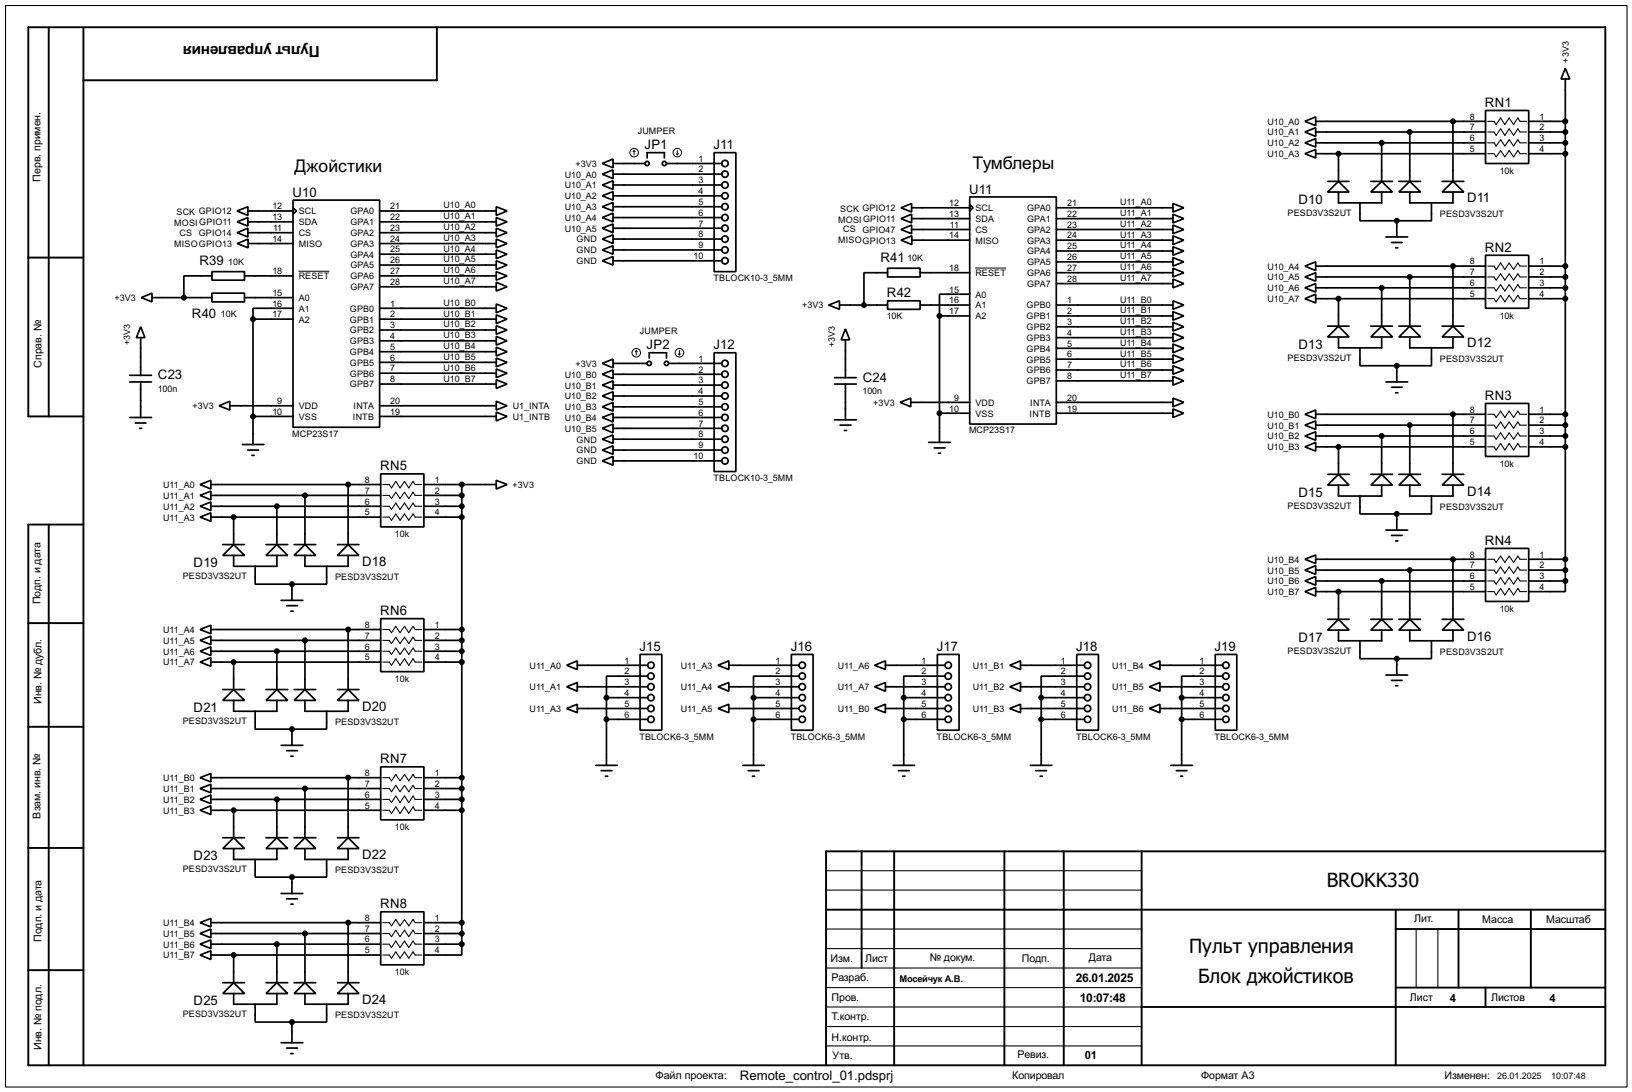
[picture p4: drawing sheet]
<svg xmlns="http://www.w3.org/2000/svg" width="383mm" height="256mm" viewBox="0 0 383 256" stroke-linecap="round" stroke-linejoin="round" font-family="sans-serif">
<g fill="none" stroke="#000" stroke-width=".25">
<path d="M1.3 1.3h381v254h-381zM349.6 28.5h1.5l.5 .8 1-1.6 1 1.6 1-1.6 1.1 1.6 1-1.6 .5 .8h1.5M349.6 31h1.5l.5 .8 1-1.5 1 1.5 1-1.5 1.1 1.5 1-1.5 .5 .7h1.5M349.6 33.6h1.5l.5 .7 1-1.5 1 1.5 1-1.5 1.1 1.5 1-1.5 .5 .8h1.5M349.6 36.1h1.5l.5 .8 1-1.5 1 1.5 1-1.5 1.1 1.5 1-1.5 .5 .7h1.5M349.6 62.5h1.5l.5 .8 1-1.5 1 1.5 1-1.5 1.1 1.5 1-1.5 .5 .7h1.5M349.6 65.1h1.5l.5 .7 1-1.5 1 1.5 1-1.5 1.1 1.5 1-1.5 .5 .8h1.5M349.6 67.6h1.5l.5 .8 1-1.5 1 1.5 1-1.5 1.1 1.5 1-1.5 .5 .7h1.5M349.6 70.2h1.5l.5 .7 1-1.5 1 1.5 1-1.5 1.1 1.5 1-1.5 .5 .8h1.5M349.6 97.3h1.5l.5 .8 1-1.5 1 1.5 1-1.5 1.1 1.5 1-1.5 .5 .7h1.5M349.6 99.9h1.5l.5 .7 1-1.5 1 1.5 1-1.5 1.1 1.5 1-1.5 .5 .8h1.5M90 113.8h1.5l.5 .8 1-1.5 1 1.5 1.1-1.5 1 1.5 1-1.5 .5 .7h1.5"/>
<path d="M90 116.4h1.5l.5 .7 1-1.5 1 1.5 1.1-1.5 1 1.5 1-1.5 .5 .8h1.5M90 118.9h1.5l.5 .8 1-1.5 1 1.5 1.1-1.5 1 1.5 1-1.5 .5 .7h1.5M349.6 102.4h1.5l.5 .8 1-1.5 1 1.5 1-1.5 1.1 1.5 1-1.5 .5 .7h1.5M349.6 105h1.5l.5 .7 1-1.5 1 1.5 1-1.5 1.1 1.5 1-1.5 .5 .8h1.5M90 121.5h1.5l.5 .7 1-1.5 1 1.5 1.1-1.5 1 1.5 1-1.5 .5 .8h1.5M349.6 131.4h1.5l.5 .7 1-1.5 1 1.5 1-1.5 1.1 1.5 1-1.5 .5 .8h1.5M349.6 133.9h1.5l.5 .8 1-1.5 1 1.5 1-1.5 1.1 1.5 1-1.5 .5 .7h1.5M349.6 136.5h1.5l.5 .7 1-1.5 1 1.5 1-1.5 1.1 1.5 1-1.5 .5 .8h1.5M349.6 139h1.5l.5 .8 1-1.6 1 1.6 1-1.6 1.1 1.6 1-1.6 .5 .8h1.5M90 147.9h1.5l.5 .7 1-1.5 1 1.5 1.1-1.5 1 1.5 1-1.5 .5 .8h1.5M90 150.4h1.5l.5 .8 1-1.5 1 1.5 1.1-1.5 1 1.5 1-1.5 .5 .7h1.5M90 153h1.5l.5 .7 1-1.5 1 1.5 1.1-1.5 1 1.5 1-1.5 .5 .8h1.5"/>
<path d="M90 155.5h1.5l.5 .8 1-1.6 1 1.6 1.1-1.6 1 1.6 1-1.6 .5 .8h1.5M90 182.7h1.5l.5 .7 1-1.5 1 1.5 1.1-1.5 1 1.5 1-1.5 .5 .8h1.5M90 185.2h1.5l.5 .8 1-1.5 1 1.5 1.1-1.5 1 1.5 1-1.5 .5 .7h1.5M90 187.8h1.5l.5 .7 1-1.5 1 1.5 1.1-1.5 1 1.5 1-1.5 .5 .8h1.5M90 190.3h1.5l.5 .8 1-1.6 1 1.6 1.1-1.6 1 1.6 1-1.6 .5 .8h1.5M90 216.7h1.5l.5 .8 1-1.5 1 1.5 1.1-1.5 1 1.5 1-1.5 .5 .7h1.5M90 219.3h1.5l.5 .7 1-1.5 1 1.5 1.1-1.5 1 1.5 1-1.5 .5 .8h1.5M194.1 218.2h74.2M194.1 209.1h74.2M194.1 204.5h74.2M332.8 218.2v13.8M337.9 218.2v13.8"/>
<path d="M90 221.8h1.5l.5 .8 1-1.6 1 1.6 1.1-1.6 1 1.6 1-1.6 .5 .8h1.5M90 224.3h1.5l.5 .8 1-1.5 1 1.5 1.1-1.5 1 1.5 1-1.5 .5 .7h1.5M194.1 222.8h74.2M194.1 232h74.2M194.1 236.5h74.2M194.1 227.4h74.2M194.1 241.1h74.2M194.1 245.7h74.2"/>
</g>
<g fill="none" stroke="#000" stroke-width=".45">
<path d="M11.5 6.7v91.1M19.6 6.7v243.5M102.7 6.4v12.5h-83.1M6.7 60.5h12.9M19.6 97.8h-12.9v-91.4h370.5v243.8h-370.5v-127h12.9M11.5 123.2v127M6.7 146.4h12.9M6.7 170.7h12.9M6.7 199.2h12.9M202.5 200v27.4M210.1 200v50.2M236 200v50.2"/>
<path d="M250 200v50.2M268.3 200v50.2M377.2 200h-183.1v50.2M194.1 213.7h183.1M328 213.7v36.5M328 218.2h49.2M342.7 213.7v18.3M359.7 213.7v18.3M6.7 227.9h12.9M268.3 236.5h108.9M328 232h49.2M349.1 232v4.5"/>
</g>
<g fill="none" stroke="#000" stroke-width=".4">
<path d="M367.8 16.1l1.1 2.5h-2.1zM367.8 18.6v117.9M141.5 38.4l2.6-1v2zM144.1 38.4h7.5M152.1 37.1v-1.2h4v1.2M156.6 38.4h13M167.8 35.9h5.1v27.9h-5.1zM306.6 28.5l2.6-1v2zM306.6 31l2.6-1v2.1zM306.6 33.6l2.6-1v2zM306.6 36.1l2.6-1v2zM309.2 28.5h39.9"/>
<path d="M309.2 31h39.9M309.2 33.6h39.9M309.2 36.1h39.9M314.5 36.1v6.5M324.7 33.6v9M331.3 31v11.6M341.4 28.5v14.1M349.1 26h10.1v12.4h-10.1zM359.2 28.5h8.6M359.2 31h8.6M359.2 33.6h8.6M359.2 36.1h8.6"/>
<path d="M55.7 49.6l2.6-1v2zM55.7 52.1l2.6-1v2zM55.7 54.7l2.6-1.1v2.1zM55.8 57.2l2.5-1v2zM58.3 52.1h10.6M58.3 49.6h10.6M58.3 54.7h10.6M58.3 57.2h10.6M68.9 47h20.3v53.4h-20.3zM68.9 48.8l.8 .8-.8 .7zM89.2 52.1h27.4M89.2 49.6h27.4"/>
<path d="M89.2 54.7h27.4M89.2 57.2h27.4M89.2 59.7h27.4M116.6 48.6l2.6 1-2.6 1zM116.6 51.1l2.6 1-2.6 1zM116.6 53.6l2.6 1.1-2.6 1zM116.6 56.2l2.6 1-2.6 1zM116.6 58.7l2.6 1-2.6 1.1zM141.5 40.9l2.6-1v2.1zM141.5 43.5l2.6-1v2zM141.5 46l2.6-1v2zM141.5 48.6l2.6-1v2z"/>
<path d="M141.5 51.1l2.6-1v2zM141.5 53.6l2.6-1v2.1zM141.5 56.2l2.6-1v2zM141.5 58.7l2.6-1v2zM144.1 40.9h25.5M144.1 43.5h25.5M144.1 46h25.5M144.1 48.6h25.5M144.1 51.1h25.5M144.1 53.6h25.5M144.1 56.2h25.5M144.1 58.7h25.5"/>
<path d="M211.7 48.8l2.5-1v2zM211.7 51.4l2.5-1.1v2.1zM211.7 53.9l2.5-1v2zM211.7 56.4l2.6-1v2.1zM214.2 48.8h13.7M214.2 51.4h13.7M214.2 53.9h13.7M214.3 56.4h13.6M227.9 46.3h20.3v53.3h-20.3zM227.9 48.1l.8 .7-.8 .8zM248.2 48.8h27.4M248.2 51.4h27.4"/>
<path d="M248.2 53.9h27.4M248.2 56.4h27.4M248.2 59h27.4M275.6 47.8l2.6 1-2.6 1zM275.6 50.3l2.6 1.1-2.6 1zM275.6 52.9l2.6 1-2.6 1zM275.6 55.4l2.6 1-2.6 1.1zM275.6 58l2.6 1-2.6 1zM312 45.1l2.5-2.5 2.5 2.5zM312 42.6h5M314.5 45.1v2.6h10.2v-2.6M319.6 47.7v4.2h8.6"/>
<path d="M322.1 45.1l2.6-2.5 2.5 2.5zM322.1 42.6h5.1M325.7 55.7h5.1M327 57h2.5M328 58.2h.5M328.2 51.9v3.8M328.7 45.1l2.6-2.5 2.5 2.5zM328.7 42.6h5.1M331.3 45.1v2.6h10.1v-2.6M336.4 47.7v4.2h-8.2M338.9 45.1l2.5-2.5 2.6 2.5zM338.9 42.6h5.1"/>
<path d="M349.1 60h10.1v12.4h-10.1zM33.1 76.8l1 2.5h-2zM33.1 79.3v8.9M33.2 69.9l2.5-1v2zM35.7 69.9h14.1M49.8 68.9h7.7v2h-7.7zM49.8 63.8h7.7v2h-7.7zM49.8 64.8h-6.6v5.1M57.5 64.8h11.4M57.5 69.9h11.4M59.5 75h9.4M59.5 75v29.4"/>
<path d="M68.9 72.4h-9.4v2.6M89.2 62.3h27.4M89.2 64.8h27.4M89.2 67.4h27.4M89.2 72.4h27.4M89.2 75h27.4M89.2 77.5h27.4M116.6 61.3l2.6 1-2.6 1zM116.6 63.8l2.6 1-2.6 1zM116.6 66.3l2.6 1.1-2.6 1zM116.6 71.4l2.6 1-2.6 1.1zM116.6 74l2.6 1-2.6 1z"/>
<path d="M116.6 76.5l2.6 1-2.6 1zM116.6 79l2.6 1.1-2.6 1zM141.5 61.3l2.6-1v2zM144.1 61.3h25.5M194.7 71.7l2.6-1v2zM197.3 71.7h11.3M198.7 77.3l1 2.5h-2zM198.7 79.8v8.9M208.6 70.7h7.6v2h-7.6zM208.6 63h7.6v2.1h-7.6zM208.6 64.1h-5.6v7.6M216.2 64.1h11.7"/>
<path d="M216.2 71.7h11.7M220.8 74.2h7.1M220.8 74.2v29.7M227.9 69.1h-7.1v5.1M248.2 61.5h27.4M248.2 64.1h27.4M248.2 66.6h27.4M248.2 71.7h27.4M248.2 74.2h27.4M248.2 76.8h27.4M248.2 79.3h27.4M275.6 60.5l2.6 1-2.6 1z"/>
<path d="M275.6 63l2.6 1.1-2.6 1zM275.6 65.6l2.6 1-2.6 1zM275.6 70.7l2.6 1-2.6 1zM275.6 73.2l2.6 1-2.6 1zM275.6 75.7l2.6 1.1-2.6 1zM275.6 78.3l2.6 1-2.6 1zM306.6 62.5l2.6-1v2.1zM306.6 65.1l2.6-1v2zM306.6 67.6l2.6-1v2zM306.6 70.2l2.6-1.1v2.1zM309.2 62.5h39.9M309.2 65.1h39.9"/>
<path d="M309.2 67.6h39.9M309.2 70.2h39.9M312 79.2l2.5-2.6 2.5 2.6zM312 76.6h5M314.5 79.2v2.5h10.2v-2.5M314.5 70.2v6.4M322.1 76.6h5.1M324.7 76.6l2.5 2.6h-5.1zM324.7 67.6v9M328.7 76.6h5.1M331.3 76.6l2.5 2.6h-5.1zM331.3 79.2v2.5h10.1v-2.5"/>
<path d="M331.3 65.1v11.5M338.9 76.6h5.1M341.4 76.6l2.6 2.6h-5.1zM341.4 62.5v14.1M359.2 62.5h8.6M359.2 65.1h8.6M359.2 67.6h8.6M359.2 70.2h8.6M30.5 98.1h5.1M30.5 89.7h5.1M30.5 88.2h5.1M31.8 99.4h2.5"/>
<path d="M33.1 89.7v8.4M51.5 95.3l2.5-1v2zM54 95.3h14.9M59.5 97.8h9.4M89.2 80.1h27.4M89.2 82.6h27.4M89.2 85.1h27.4M89.2 87.7h27.4M89.2 90.2h27.4M89.2 95.3h27.4M89.2 97.8h27.4M116.6 81.6l2.6 1-2.6 1z"/>
<path d="M116.6 84.1l2.6 1-2.6 1.1zM116.6 86.7l2.6 1-2.6 1zM116.6 89.2l2.6 1-2.6 1zM116.6 94.3l2.6 1-2.6 1zM116.6 96.8l2.6 1-2.6 1.1zM141.5 85.4l2.6-1v2zM141.5 87.9l2.6-1v2.1zM141.5 90.5l2.6-1v2zM141.5 93l2.6-1v2zM141.5 95.6l2.6-1.1v2.1zM141.5 98.1l2.6-1v2zM144.1 85.4h8"/>
<path d="M144.1 87.9h25.5M144.1 90.5h25.5M144.1 93h25.5M144.1 95.6h25.5M144.1 98.1h25.5M152.6 84.1v-1.2h4v1.2M157.2 85.4h12.4M167.8 82.9h5.1v27.9h-5.1zM196.1 90.2h5.1M196.1 88.7h5.1M196.1 98.6h5.1M197.4 99.9h2.6"/>
<path d="M198.7 90.2v8.4M211.5 94.5l2.5-1v2.1zM214 94.5h13.9M220.8 97.1h7.1M248.2 81.8h27.4M248.2 84.4h27.4M248.2 86.9h27.4M248.2 89.5h27.4M248.2 94.5h27.4M248.2 97.1h27.4M275.6 80.8l2.6 1-2.6 1.1zM275.6 83.4l2.6 1-2.6 1z"/>
<path d="M275.6 85.9l2.6 1-2.6 1zM275.6 88.4l2.6 1.1-2.6 1zM275.6 93.5l2.6 1-2.6 1.1zM275.6 96.1l2.6 1-2.6 1zM306.6 97.3l2.6-1v2.1zM306.6 99.9l2.6-1v2zM309.2 97.3h39.9M309.2 99.9h39.9M319.6 81.7v4.2h8.6M325.7 89.7h5.1M327 91h2.5M328 92.3h.5"/>
<path d="M328.2 85.9v3.8M331.3 99.9v11.5M336.4 81.7v4.2h-8.2M341.4 97.3v14.1M349.1 94.8h10.1v12.4h-10.1zM359.2 97.3h8.6M359.2 99.9h8.6M32.8 100.6h.5M47 113.8l2.6-1v2.1zM47 116.4l2.6-1v2zM47 118.9l2.6-1v2zM49.6 113.8h39.9"/>
<path d="M49.6 116.4h39.9M49.6 118.9h39.9M57 104.4h5M58.2 105.7h2.6M59.2 107h.5M65.1 118.9v9M71.7 116.4v11.5M81.8 113.8v14.1M89.5 111.3h10.1v12.5h-10.1zM99.6 113.8h17M99.6 116.4h8.9M99.6 118.9h8.9"/>
<path d="M108.5 113.8v108M116.6 112.8l2.6 1-2.6 1.1zM141.5 108.3l2.6-1.1v2.1zM141.5 100.6l2.6-1v2.1zM141.5 103.2l2.6-1v2zM141.5 105.7l2.6-1v2zM144.1 100.6h25.5M144.1 103.2h25.5M144.1 105.7h25.5M144.1 108.3h25.5M198.4 101.1h.5M218.2 103.9h5.1"/>
<path d="M219.5 105.2h2.6M220.5 106.5h.5M306.6 102.4l2.6-1v2zM306.6 105l2.6-1.1v2.1zM309.2 102.4h39.9M309.2 105h39.9M312 111.4h5M314.5 111.4l2.5 2.6h-5zM314.5 114v2.5h10.2v-2.5M314.5 105v6.4M319.6 116.5v4.2h8.6M322.1 111.4h5.1"/>
<path d="M324.7 111.4l2.5 2.6h-5.1zM324.7 102.4v9M328.7 111.4h5.1M331.3 111.4l2.5 2.6h-5.1zM331.3 114v2.5h10.1v-2.5M336.4 116.5v4.2h-8.2M338.9 114l2.5-2.6 2.6 2.6zM338.9 111.4h5.1M359.2 102.4h8.6M359.2 105h8.6M47 121.5l2.6-1v2zM49.6 121.5h39.9"/>
<path d="M52.4 127.9h5.1M54.9 127.9l2.6 2.6h-5.1zM54.9 130.5v2.5h10.2v-2.5M54.9 121.5v6.4M60 133v4.2h8.6M62.5 127.9h5.1M65.1 127.9l2.5 2.6h-5.1zM68.6 137.2v3.8M69.1 127.9h5.1M71.7 127.9l2.5 2.6h-5.1zM71.7 130.5v2.5h10.1v-2.5M76.8 133v4.2h-8.2"/>
<path d="M79.3 127.9h5.1M81.8 127.9l2.6 2.6h-5.1zM99.6 121.5h8.9M306.6 131.4l2.6-1v2zM306.6 133.9l2.6-1v2zM306.6 136.5l2.6-1.1v2.1zM306.6 139l2.6-1v2zM309.2 131.4h39.9M309.2 133.9h39.9M309.2 136.5h39.9M309.2 139h39.9M314.5 139v6.5"/>
<path d="M324.7 136.5v9M325.7 124.5h5.1M327 125.8h2.5M328 127.1h.5M328.2 120.7v3.8M331.3 133.9v11.6M341.4 131.4v14.1M349.1 128.8h10.1v12.5h-10.1zM359.2 131.4h8.6M359.2 133.9h8.6M359.2 136.5h8.6M367.8 136.5v2.5h-8.6"/>
<path d="M47 147.9l2.6-1v2zM47 150.4l2.6-1v2zM47 153l2.6-1.1v2.1zM47 155.5l2.6-1v2zM49.6 147.9h39.9M49.6 150.4h39.9M49.6 153h39.9M49.6 155.5h39.9M54.9 155.5v6.5M65.1 153v9M66.1 141h5.1M67.4 142.3h2.5"/>
<path d="M68.4 143.6h.5M71.7 150.4v11.6M81.8 147.9v14.1M89.5 145.3h10.1v12.5h-10.1zM99.6 147.9h8.9M99.6 150.4h8.9M99.6 153h8.9M99.6 155.5h8.9M133.2 156.3l2.5-1.1v2.1zM135.7 156.3h16.5M150.4 153.7h5.1v17.8h-5.1zM152.2 158.8h-9.7v5.1"/>
<path d="M168.7 156.3l2.6-1.1v2.1zM171.3 156.3h16.5M186 153.7h5.1v17.8h-5.1zM187.8 158.8h-10.7v5.1M205.5 156.3l2.6-1.1v2.1zM208.1 156.3h14M220.3 153.7h5.1v17.8h-5.1zM222.1 158.8h-9.7v5.1M237.3 156.3l2.5-1.1v2.1zM239.8 156.3h15M253 153.7h5.1v17.8h-5.1zM254.8 158.8h-10.1v5.1"/>
<path d="M270.1 156.3l2.5-1.1v2.1zM272.6 156.3h14.7M285.6 153.7h5v17.8h-5zM287.3 158.8h-9.6v5.1M312 145.5h5M314.5 145.5l2.5 2.5h-5zM314.5 148v2.5h10.2v-2.5M319.6 150.5v4.2h8.6M322.1 145.5h5.1M324.7 145.5l2.5 2.5h-5.1zM325.7 158.6h5.1M327 159.8h2.5"/>
<path d="M328.2 154.7v3.9M328.7 145.5h5.1M331.3 145.5l2.5 2.5h-5.1zM331.3 148v2.5h10.1v-2.5M336.4 150.5v4.2h-8.2M338.9 145.5h5.1M341.4 145.5l2.6 2.5h-5.1zM52.4 162h5.1M54.9 162l2.6 2.5h-5.1zM54.9 164.5v2.6h10.2v-2.6M60 167.1v4.2h8.6M62.5 162h5.1"/>
<path d="M65.1 162l2.5 2.5h-5.1zM66.1 175.1h5.1M67.4 176.3h2.5M68.4 177.6h.5M68.6 171.3v3.8M69.1 164.5l2.6-2.5 2.5 2.5zM69.1 162h5.1M71.7 164.5v2.6h10.1v-2.6M76.8 167.1v4.2h-8.2M79.3 162h5.1M81.8 162l2.6 2.5h-5.1zM133.2 161.3l2.5-1v2.1z"/>
<path d="M133.2 166.4l2.5-1v2zM135.7 161.3h16.5M135.7 166.4h16.5M140 179.8h5.1M142.5 163.9h9.7M142.5 163.9v15.9M142.5 169h9.7M168.7 161.3l2.6-1v2.1zM168.7 166.4l2.6-1v2zM171.3 161.3h16.5M171.3 166.4h16.5M174.6 179.8h5"/>
<path d="M177.1 163.9h10.7M177.1 169h10.7M177.1 163.9v15.9M205.5 161.3l2.6-1v2.1zM205.5 166.4l2.6-1v2zM208.1 161.3h14M208.1 166.4h14M209.9 179.8h5M212.4 163.9h9.7M212.4 169h9.7M212.4 163.9v15.9M237.3 161.3l2.5-1v2.1z"/>
<path d="M237.3 166.4l2.5-1v2zM239.8 161.3h15M239.8 166.4h15M242.1 179.8h5.1M244.7 163.9h10.1M244.7 169h10.1M244.7 163.9v15.9M270.1 161.3l2.5-1v2.1zM270.1 166.4l2.5-1v2zM272.6 161.3h14.7M272.6 166.4h14.7M275.1 179.8h5.1"/>
<path d="M277.7 163.9h9.6M277.7 169h9.6M277.7 163.9v15.9M328 161.1h.5M47 182.7l2.6-1v2zM47 185.2l2.6-1v2zM47 187.8l2.6-1.1v2.1zM47 190.3l2.6-1v2zM49.6 182.7h39.9M49.6 185.2h39.9M49.6 187.8h39.9M49.6 190.3h39.9"/>
<path d="M52.4 196.8h5.1M54.9 196.8l2.6 2.5h-5.1zM54.9 199.3v2.6h10.2v-2.6M54.9 190.3v6.5M62.5 196.8h5.1M65.1 196.8l2.5 2.5h-5.1zM65.1 187.8v9M69.1 196.8h5.1M71.7 196.8l2.5 2.5h-5.1zM71.7 199.3v2.6h10.1v-2.6M71.7 185.2v11.6M79.3 196.8h5.1"/>
<path d="M81.8 196.8l2.6 2.5h-5.1zM81.8 182.7v14.1M89.5 180.1h10.1v12.5h-10.1zM99.6 182.7h8.9M99.6 185.2h8.9M99.6 187.8h8.9M99.6 190.3h8.9M141.3 181h2.5M142.3 182.3h.5M175.8 181h2.6M176.8 182.3h.5M211.1 181h2.6"/>
<path d="M212.1 182.3h.6M243.4 181h2.5M244.4 182.3h.5M276.4 181h2.5M277.4 182.3h.5M47 216.7l2.6-1v2zM47 219.3l2.6-1.1v2.1zM49.6 216.7h39.9M49.6 219.3h39.9M60 201.9v4.1h8.6M66.1 209.9h5.1M67.4 211.1h2.5"/>
<path d="M68.4 212.4h.5M68.6 206v3.9M71.7 219.3v11.5M76.8 201.9v4.1h-8.2M81.8 216.7v14.1M89.5 214.2h10.1v12.4h-10.1zM99.6 216.7h8.9M99.6 219.3h8.9M47 221.8l2.6-1v2zM47 224.3l2.6-1v2.1zM49.6 221.8h39.9M49.6 224.3h39.9"/>
<path d="M52.4 230.8h5.1M54.9 230.8l2.6 2.6h-5.1zM54.9 233.4v2.5h10.2v-2.5M54.9 224.3v6.5M60 235.9v4.2h8.6M62.5 230.8h5.1M65.1 230.8l2.5 2.6h-5.1zM65.1 221.8v9M69.1 230.8h5.1M71.7 230.8l2.5 2.6h-5.1zM71.7 233.4v2.5h10.1v-2.5M76.8 235.9v4.2h-8.2"/>
<path d="M79.3 230.8h5.1M81.8 230.8l2.6 2.6h-5.1zM99.6 221.8h8.9M108.5 221.8v2.5h-8.9M66.1 244.9h5.1M67.4 246.2h2.5M68.4 247.5h.5M68.6 240.1v4.8"/>
<circle cx="152" cy="38.4" r=".5"/>
<circle cx="156.1" cy="38.4" r=".5"/>
<circle cx="170.3" cy="38.4" r=".75"/>
<circle cx="170.3" cy="51.1" r=".75"/>
<circle cx="170.3" cy="56.2" r=".75"/>
<circle cx="170.3" cy="53.6" r=".75"/>
<circle cx="170.3" cy="58.7" r=".75"/>
<circle cx="170.3" cy="40.9" r=".75"/>
<circle cx="170.3" cy="46" r=".75"/>
<circle cx="170.3" cy="43.5" r=".75"/>
<circle cx="170.3" cy="48.6" r=".75"/>
<circle cx="170.3" cy="61.3" r=".75"/>
<circle cx="152.5" cy="85.4" r=".5"/>
<circle cx="156.6" cy="85.4" r=".5"/>
<circle cx="170.3" cy="87.9" r=".75"/>
<circle cx="170.3" cy="95.6" r=".75"/>
<circle cx="170.3" cy="98.1" r=".75"/>
<circle cx="170.3" cy="85.4" r=".75"/>
<circle cx="170.3" cy="93" r=".75"/>
<circle cx="170.3" cy="90.5" r=".75"/>
<circle cx="170.3" cy="100.6" r=".75"/>
<circle cx="170.3" cy="103.2" r=".75"/>
<circle cx="170.3" cy="108.3" r=".75"/>
<circle cx="170.3" cy="105.7" r=".75"/>
<circle cx="152.9" cy="158.8" r=".75"/>
<circle cx="152.9" cy="156.3" r=".75"/>
<circle cx="188.5" cy="156.3" r=".75"/>
<circle cx="188.5" cy="158.8" r=".75"/>
<circle cx="222.8" cy="156.3" r=".75"/>
<circle cx="222.8" cy="158.8" r=".75"/>
<circle cx="255.5" cy="156.3" r=".75"/>
<circle cx="255.5" cy="158.8" r=".75"/>
<circle cx="288" cy="158.8" r=".75"/>
<circle cx="288" cy="156.3" r=".75"/>
<circle cx="152.9" cy="166.4" r=".75"/>
<circle cx="152.9" cy="169" r=".75"/>
<circle cx="152.9" cy="161.3" r=".75"/>
<circle cx="152.9" cy="163.9" r=".75"/>
<circle cx="188.5" cy="161.3" r=".75"/>
<circle cx="188.5" cy="163.9" r=".75"/>
<circle cx="188.5" cy="166.4" r=".75"/>
<circle cx="188.5" cy="169" r=".75"/>
<circle cx="222.8" cy="166.4" r=".75"/>
<circle cx="222.8" cy="163.9" r=".75"/>
<circle cx="222.8" cy="161.3" r=".75"/>
<circle cx="222.8" cy="169" r=".75"/>
<circle cx="255.5" cy="161.3" r=".75"/>
<circle cx="255.5" cy="166.4" r=".75"/>
<circle cx="255.5" cy="169" r=".75"/>
<circle cx="255.5" cy="163.9" r=".75"/>
<circle cx="288" cy="163.9" r=".75"/>
<circle cx="288" cy="166.4" r=".75"/>
<circle cx="288" cy="161.3" r=".75"/>
<circle cx="288" cy="169" r=".75"/>
</g>
<g fill="none" stroke="#000" stroke-width=".23">
<path d="M149 35.4l-.2 .2M149 35.4l.3 .2M149 35.4v1M158.9 36.1l.3 .3M159.2 35.4v1M159.4 36.1l-.2 .3M70.2 63.7h7.2M229.2 63h7.2M149.5 82.4l-.2 .2M149.5 82.4l.3 .2M149.5 82.4v1M159.4 83.1l.3 .3"/>
<path d="M159.7 82.4v1M159.9 83.1l-.2 .3"/>
<circle cx="149" cy="35.9" r="1"/>
<circle cx="159.1" cy="35.9" r="1"/>
<circle cx="149.5" cy="82.9" r="1"/>
<circle cx="159.6" cy="82.9" r="1"/>
</g>
<g fill="#000" stroke="#000" stroke-width=".4">
<circle cx="314.5" cy="36.1" r=".5"/>
<circle cx="324.6" cy="33.6" r=".5"/>
<circle cx="331.2" cy="31" r=".5"/>
<circle cx="341.4" cy="28.5" r=".5"/>
<circle cx="367.8" cy="33.6" r=".5"/>
<circle cx="367.8" cy="36.1" r=".5"/>
<circle cx="367.8" cy="28.5" r=".5"/>
<circle cx="367.8" cy="31" r=".5"/>
<circle cx="328.2" cy="51.9" r=".5"/>
<circle cx="43.2" cy="69.9" r=".5"/>
<circle cx="59.4" cy="75" r=".5"/>
<circle cx="203" cy="71.7" r=".5"/>
<circle cx="220.7" cy="74.2" r=".5"/>
<circle cx="314.5" cy="70.2" r=".5"/>
<circle cx="324.6" cy="67.6" r=".5"/>
<circle cx="331.2" cy="65.1" r=".5"/>
<circle cx="341.4" cy="62.5" r=".5"/>
<circle cx="367.8" cy="62.5" r=".5"/>
<circle cx="367.8" cy="65.1" r=".5"/>
<circle cx="367.8" cy="67.6" r=".5"/>
<circle cx="367.8" cy="70.2" r=".5"/>
<circle cx="59.4" cy="97.8" r=".5"/>
<circle cx="220.7" cy="97.1" r=".5"/>
<circle cx="328.2" cy="85.9" r=".5"/>
<circle cx="331.2" cy="99.9" r=".5"/>
<circle cx="341.4" cy="97.3" r=".5"/>
<circle cx="367.8" cy="99.9" r=".5"/>
<circle cx="367.8" cy="97.3" r=".5"/>
<circle cx="65" cy="118.9" r=".5"/>
<circle cx="71.6" cy="116.4" r=".5"/>
<circle cx="81.8" cy="113.8" r=".5"/>
<circle cx="108.5" cy="116.4" r=".5"/>
<circle cx="108.5" cy="113.8" r=".5"/>
<circle cx="108.5" cy="118.9" r=".5"/>
<circle cx="314.5" cy="105" r=".5"/>
<circle cx="324.6" cy="102.4" r=".5"/>
<circle cx="367.8" cy="105" r=".5"/>
<circle cx="367.8" cy="102.4" r=".5"/>
<circle cx="54.9" cy="121.5" r=".5"/>
<circle cx="68.6" cy="137.2" r=".5"/>
<circle cx="108.5" cy="121.5" r=".5"/>
<circle cx="314.5" cy="139" r=".5"/>
<circle cx="324.6" cy="136.5" r=".5"/>
<circle cx="328.2" cy="120.7" r=".5"/>
<circle cx="331.2" cy="133.9" r=".5"/>
<circle cx="341.4" cy="131.4" r=".5"/>
<circle cx="367.8" cy="136.5" r=".5"/>
<circle cx="367.8" cy="131.4" r=".5"/>
<circle cx="367.8" cy="133.9" r=".5"/>
<circle cx="54.9" cy="155.5" r=".5"/>
<circle cx="65" cy="153" r=".5"/>
<circle cx="71.6" cy="150.4" r=".5"/>
<circle cx="81.8" cy="147.9" r=".5"/>
<circle cx="108.5" cy="147.9" r=".5"/>
<circle cx="108.5" cy="155.5" r=".5"/>
<circle cx="108.5" cy="150.4" r=".5"/>
<circle cx="108.5" cy="153" r=".5"/>
<circle cx="328.2" cy="154.7" r=".5"/>
<circle cx="68.6" cy="171.3" r=".5"/>
<circle cx="142.5" cy="163.9" r=".5"/>
<circle cx="142.5" cy="169" r=".5"/>
<circle cx="177" cy="169" r=".5"/>
<circle cx="177" cy="163.9" r=".5"/>
<circle cx="212.3" cy="163.9" r=".5"/>
<circle cx="212.3" cy="169" r=".5"/>
<circle cx="244.6" cy="163.9" r=".5"/>
<circle cx="244.6" cy="169" r=".5"/>
<circle cx="277.6" cy="169" r=".5"/>
<circle cx="277.6" cy="163.9" r=".5"/>
<circle cx="54.9" cy="190.3" r=".5"/>
<circle cx="65" cy="187.8" r=".5"/>
<circle cx="71.6" cy="185.2" r=".5"/>
<circle cx="81.8" cy="182.7" r=".5"/>
<circle cx="108.5" cy="185.2" r=".5"/>
<circle cx="108.5" cy="182.7" r=".5"/>
<circle cx="108.5" cy="190.3" r=".5"/>
<circle cx="108.5" cy="187.8" r=".5"/>
<circle cx="68.6" cy="206" r=".5"/>
<circle cx="71.6" cy="219.3" r=".5"/>
<circle cx="81.8" cy="216.7" r=".5"/>
<circle cx="108.5" cy="216.7" r=".5"/>
<circle cx="108.5" cy="219.3" r=".5"/>
<circle cx="54.9" cy="224.3" r=".5"/>
<circle cx="65" cy="221.8" r=".5"/>
<circle cx="108.5" cy="221.8" r=".5"/>
<circle cx="68.6" cy="240.1" r=".5"/>
</g>
<g font-size="5.6">
<text x="311.8" y="208.3">BROKK330</text>
<text x="279.4" y="223.8">Пульт управления</text>
<text x="281.5" y="230.9">Блок джойстиков</text>
</g>
<g font-size="4.6">
<text x="69.2" y="40.4">Джойстики</text>
<text x="228.5" y="39.6">Тумблеры</text>
</g>
<text font-size="4.1" x="75.1" y="10.8" transform="rotate(-180 75.1 10.8)">Пульт управления</text>
<g font-size="3.5">
<text x="348.9" y="25.1">RN1</text>
<text x="151.4" y="35">JP1</text>
<text x="167.7" y="35">J11</text>
<text x="68.7" y="46.2">U10</text>
<text x="227.7" y="45.5">U11</text>
<text x="305.1" y="47.8">D10</text>
<text x="344.7" y="47.6">D11</text>
<text x="348.9" y="59.2">RN2</text>
<text x="46.9" y="62.2">R39</text>
<text x="206.9" y="61.4">R41</text>
<text x="208.4" y="69.8">R42</text>
<text x="45.1" y="74.7">R40</text>
<text x="151.9" y="82.1">JP2</text>
<text x="167.7" y="82.1">J12</text>
<text x="305.1" y="81.8">D13</text>
<text x="344.7" y="81.6">D12</text>
<text x="37.1" y="89.1">C23</text>
<text x="202.7" y="89.6">C24</text>
<text x="348.9" y="94">RN3</text>
<text x="89.3" y="110.5">RN5</text>
<text x="305.1" y="116.7">D15</text>
<text x="344.7" y="116.4">D14</text>
<text x="348.9" y="128">RN4</text>
<text x="45.5" y="133.2">D19</text>
<text x="85.1" y="132.9">D18</text>
<text x="89.3" y="144.5">RN6</text>
<text x="150.3" y="152.9">J15</text>
<text x="185.8" y="152.9">J16</text>
<text x="220.1" y="152.9">J17</text>
<text x="252.9" y="152.9">J18</text>
<text x="285.4" y="152.9">J19</text>
<text x="305.1" y="150.7">D17</text>
<text x="344.7" y="150.5">D16</text>
<text x="45.5" y="167.2">D21</text>
<text x="85.1" y="167">D20</text>
<text x="89.3" y="179.3">RN7</text>
<text x="45.5" y="202">D23</text>
<text x="85.1" y="201.8">D22</text>
<text x="89.3" y="213.4">RN8</text>
<text x="45.5" y="236.1">D25</text>
<text x="85.1" y="235.8">D24</text>
<text x="173.8" y="253.6">Remote_control_01.pdsprj</text>
</g>
<g font-size="3.2">
<text x="252.8" y="230.7">26.01.2025</text>
<text x="253.8" y="235.4">10:07:48</text>
</g>
<g font-size="3">
<text x="340.7" y="235.4">4</text>
<text x="364.1" y="235.4">4</text>
<text x="254.9" y="248.8">01</text>
</g>
<text font-size="2.9" x="154" y="253.5">Файл проекта:</text>
<g font-size="2.8">
<text x="9.5" y="42.7" transform="rotate(-90 9.5 42.7)">Перв. примен.</text>
<text x="9.7" y="86.4" transform="rotate(-90 9.7 86.4)">Справ. №</text>
<text x="9.5" y="142" transform="rotate(-90 9.5 142)">Подп. и дата</text>
<text x="9.7" y="165.4" transform="rotate(-90 9.7 165.4)">Инв. № дубл.</text>
<text x="9.5" y="192.3" transform="rotate(-90 9.5 192.3)">Взам. инв. №</text>
<text x="9.8" y="221.2" transform="rotate(-90 9.8 221.2)">Подп. и дата</text>
<text x="332.3" y="216.5">Лит.</text>
<text x="348.3" y="216.8">Масса</text>
<text x="363.3" y="216.8">Масштаб</text>
<text x="195.1" y="225.9">Изм.</text>
<text x="203.3" y="225.9">Лист</text>
<text x="218.5" y="225.7">№ докум.</text>
<text x="240.1" y="225.9">Подп.</text>
<text x="255.8" y="225.7">Дата</text>
<text x="195.4" y="230.5">Разраб.</text>
<text x="195.4" y="235.1">Пров.</text>
<text x="195.4" y="239.6">Т.контр.</text>
<text x="331.3" y="235.1">Лист</text>
<text x="350.3" y="235.1">Листов</text>
<text x="195.4" y="244.5">Н.контр.</text>
<text x="9.8" y="246.6" transform="rotate(-90 9.8 246.6)">Инв. № подл.</text>
<text x="195.6" y="248.8">Утв.</text>
<text x="239.1" y="248.5">Ревиз.</text>
<text x="237.8" y="253.5">Копировал</text>
<text x="282.2" y="253.5">Формат А3</text>
<text x="339.4" y="253.5">Изменен:</text>
</g>
<text font-size="2.5" x="211.4" y="230.6">Мосейчук А.В.</text>
<g font-size="2.4">
<text x="368.6" y="14.8" transform="rotate(-90 368.6 14.8)">+3V3</text>
<text x="297.8" y="29.3">U10_A0</text>
<text x="345.4" y="28.1">8</text>
<text x="361.8" y="28.1">1</text>
<text x="149.8" y="31.4">JUMPER</text>
<text x="297.8" y="31.8">U10_A1</text>
<text x="297.8" y="34.4">U10_A2</text>
<text x="345.4" y="30.6">7</text>
<text x="345.4" y="33.2">6</text>
<text x="345.4" y="35.7">5</text>
<text x="361.8" y="30.6">2</text>
<text x="361.8" y="33.2">3</text>
<text x="361.8" y="35.7">4</text>
<text x="132.7" y="41.7">U10_A0</text>
<text x="135.3" y="39.2">+3V3</text>
<text x="164.1" y="38">1</text>
<text x="164.1" y="40.5">2</text>
<text x="297.8" y="36.9">U10_A3</text>
<text x="352.4" y="40.9">10k</text>
<text x="132.7" y="44.3">U10_A1</text>
<text x="132.7" y="46.8">U10_A2</text>
<text x="164.1" y="43">3</text>
<text x="164.1" y="45.6">4</text>
<text x="40.9" y="53.1">MOSIGPIO11</text>
<text x="41.5" y="50.6">SCK GPIO12</text>
<text x="64" y="51.7">13</text>
<text x="64" y="49.2">12</text>
<text x="70.2" y="52.9">SDA</text>
<text x="70.2" y="50.4">SCL</text>
<text x="82.3" y="50.4">GPA0</text>
<text x="82.3" y="52.9">GPA1</text>
<text x="91.7" y="49.2">21</text>
<text x="91.7" y="51.7">22</text>
<text x="104.2" y="49">U10_A0</text>
<text x="104.2" y="51.5">U10_A1</text>
<text x="132.7" y="49.4">U10_A3</text>
<text x="132.7" y="51.9">U10_A4</text>
<text x="164.1" y="48.1">5</text>
<text x="164.1" y="50.7">6</text>
<text x="164.1" y="53.2">7</text>
<text x="196.9" y="52.3">MOSIGPIO11</text>
<text x="197.4" y="49.8">SCK GPIO12</text>
<text x="223.1" y="50.9">13</text>
<text x="223.1" y="48.4">12</text>
<text x="223.2" y="53.5">11</text>
<text x="229.2" y="52.2">SDA</text>
<text x="229.2" y="49.6">SCL</text>
<text x="241.3" y="49.6">GPA0</text>
<text x="241.3" y="52.2">GPA1</text>
<text x="250.8" y="48.4">21</text>
<text x="250.8" y="50.9">22</text>
<text x="250.8" y="53.5">23</text>
<text x="263.2" y="48.2">U11_A0</text>
<text x="263.2" y="50.8">U11_A1</text>
<text x="263.2" y="53.3">U11_A2</text>
<text x="302.5" y="50.7">PESD3V3S2UT</text>
<text x="338.3" y="51">PESD3V3S2UT</text>
<text x="40.9" y="57.9">MISOGPIO13</text>
<text x="42.2" y="55.4">CS GPIO14</text>
<text x="64" y="56.8">14</text>
<text x="64.2" y="54.3">11</text>
<text x="70.2" y="55.4">CS</text>
<text x="70.2" y="58">MISO</text>
<text x="82.3" y="55.4">GPA2</text>
<text x="82.3" y="58">GPA3</text>
<text x="91.7" y="54.3">23</text>
<text x="91.7" y="56.8">24</text>
<text x="91.7" y="59.3">25</text>
<text x="104.2" y="54">U10_A2</text>
<text x="104.2" y="56.6">U10_A3</text>
<text x="104.2" y="59.1">U10_A4</text>
<text x="132.7" y="54.4">U10_A5</text>
<text x="135.5" y="57">GND</text>
<text x="135.5" y="59.5">GND</text>
<text x="164.1" y="55.7">8</text>
<text x="164.1" y="58.3">9</text>
<text x="196.9" y="57.2">MISOGPIO13</text>
<text x="198.1" y="54.6">CS GPIO47</text>
<text x="223.1" y="56">14</text>
<text x="229.2" y="54.7">CS</text>
<text x="229.2" y="57.2">MISO</text>
<text x="241.3" y="54.7">GPA2</text>
<text x="241.3" y="57.2">GPA3</text>
<text x="241.3" y="59.8">GPA4</text>
<text x="250.8" y="56">24</text>
<text x="250.8" y="58.6">25</text>
<text x="263.2" y="55.8">U11_A3</text>
<text x="263.2" y="58.4">U11_A4</text>
<text x="53.7" y="62.2">10K</text>
<text x="64" y="64.4">18</text>
<text x="70.2" y="65.6">RESET</text>
<text x="82.3" y="60.5">GPA4</text>
<text x="82.3" y="63.1">GPA5</text>
<text x="82.3" y="65.6">GPA6</text>
<text x="91.7" y="61.9">26</text>
<text x="91.7" y="64.4">27</text>
<text x="104.2" y="61.7">U10_A5</text>
<text x="104.2" y="64.2">U10_A6</text>
<text x="135.5" y="62.1">GND</text>
<text x="163" y="60.9">10</text>
<text x="167.6" y="66">TBLOCK10-3_5MM</text>
<text x="213.2" y="61.4">10K</text>
<text x="223.1" y="63.6">18</text>
<text x="229.2" y="64.9">RESET</text>
<text x="241.3" y="62.3">GPA5</text>
<text x="241.3" y="64.9">GPA6</text>
<text x="250.8" y="61.1">26</text>
<text x="250.8" y="63.6">27</text>
<text x="263.2" y="60.9">U11_A5</text>
<text x="263.2" y="63.5">U11_A6</text>
<text x="263.2" y="66">U11_A7</text>
<text x="297.8" y="63.3">U10_A4</text>
<text x="297.8" y="65.9">U10_A5</text>
<text x="345.4" y="62.1">8</text>
<text x="345.4" y="64.7">7</text>
<text x="361.8" y="62.1">1</text>
<text x="361.8" y="64.7">2</text>
<text x="26.9" y="70.7">+3V3</text>
<text x="64" y="69.5">15</text>
<text x="64" y="72">16</text>
<text x="70.2" y="70.7">A0</text>
<text x="82.3" y="68.1">GPA7</text>
<text x="91.7" y="67">28</text>
<text x="91.7" y="72">1</text>
<text x="104.2" y="66.7">U10_A7</text>
<text x="104.2" y="71.8">U10_B0</text>
<text x="223.1" y="68.7">15</text>
<text x="223.1" y="71.3">16</text>
<text x="229.2" y="69.9">A0</text>
<text x="241.3" y="67.4">GPA7</text>
<text x="250.8" y="66.2">28</text>
<text x="250.8" y="71.3">1</text>
<text x="263.2" y="71.1">U11_B0</text>
<text x="297.8" y="68.4">U10_A6</text>
<text x="297.8" y="70.9">U10_A7</text>
<text x="345.4" y="67.2">6</text>
<text x="345.4" y="69.8">5</text>
<text x="361.8" y="67.2">3</text>
<text x="361.8" y="69.8">4</text>
<text x="51.9" y="74.4">10K</text>
<text x="64" y="74.6">17</text>
<text x="70.2" y="73.2">A1</text>
<text x="70.2" y="75.8">A2</text>
<text x="82.2" y="73.2">GPB0</text>
<text x="82.2" y="75.8">GPB1</text>
<text x="91.7" y="74.6">2</text>
<text x="91.7" y="77.1">3</text>
<text x="104.2" y="74.4">U10_B1</text>
<text x="104.2" y="76.9">U10_B2</text>
<text x="188.5" y="72.5">+3V3</text>
<text x="208.4" y="74.9">10K</text>
<text x="223.1" y="73.8">17</text>
<text x="229.2" y="72.5">A1</text>
<text x="229.2" y="75">A2</text>
<text x="241.2" y="72.5">GPB0</text>
<text x="241.2" y="75">GPB1</text>
<text x="241.2" y="77.6">GPB2</text>
<text x="250.8" y="73.8">2</text>
<text x="250.8" y="76.4">3</text>
<text x="263.2" y="73.6">U11_B1</text>
<text x="263.2" y="76.2">U11_B2</text>
<text x="352.4" y="74.9">10k</text>
<text x="30.6" y="81.1" transform="rotate(-90 30.6 81.1)">+3V3</text>
<text x="82.2" y="78.3">GPB2</text>
<text x="82.2" y="80.8">GPB3</text>
<text x="82.2" y="83.4">GPB4</text>
<text x="91.7" y="79.7">4</text>
<text x="91.7" y="82.2">5</text>
<text x="104.2" y="79.5">U10_B3</text>
<text x="104.2" y="82">U10_B4</text>
<text x="150.3" y="78.5">JUMPER</text>
<text x="196.1" y="81.6" transform="rotate(-90 196.1 81.6)">+3V3</text>
<text x="241.2" y="80.1">GPB3</text>
<text x="241.2" y="82.6">GPB4</text>
<text x="250.8" y="78.9">4</text>
<text x="250.8" y="81.4">5</text>
<text x="250.8" y="84">6</text>
<text x="263.2" y="78.7">U11_B3</text>
<text x="263.2" y="81.2">U11_B4</text>
<text x="263.2" y="83.8">U11_B5</text>
<text x="82.2" y="85.9">GPB5</text>
<text x="82.2" y="88.5">GPB6</text>
<text x="91.7" y="84.7">6</text>
<text x="91.7" y="87.3">7</text>
<text x="91.7" y="89.8">8</text>
<text x="104.2" y="84.5">U10_B5</text>
<text x="104.2" y="87.1">U10_B6</text>
<text x="104.2" y="89.6">U10_B7</text>
<text x="132.7" y="88.7">U10_B0</text>
<text x="135.3" y="86.2">+3V3</text>
<text x="164.1" y="85">1</text>
<text x="164.1" y="87.5">2</text>
<text x="241.2" y="85.2">GPB5</text>
<text x="241.2" y="87.7">GPB6</text>
<text x="250.8" y="86.5">7</text>
<text x="250.8" y="89.1">8</text>
<text x="263.2" y="86.3">U11_B6</text>
<text x="263.2" y="88.9">U11_B7</text>
<text x="302.5" y="84.8">PESD3V3S2UT</text>
<text x="338.3" y="85">PESD3V3S2UT</text>
<text x="37.1" y="92">100n</text>
<text x="65.2" y="94.9">9</text>
<text x="82.2" y="91">GPB7</text>
<text x="91.7" y="94.9">20</text>
<text x="132.7" y="91.3">U10_B1</text>
<text x="132.7" y="93.8">U10_B2</text>
<text x="164.1" y="90.1">3</text>
<text x="164.1" y="92.6">4</text>
<text x="164.1" y="95.2">5</text>
<text x="202.7" y="92.5">100n</text>
<text x="205.2" y="95.3">+3V3</text>
<text x="224.2" y="94.1">9</text>
<text x="229.2" y="95.3">VDD</text>
<text x="241.2" y="90.3">GPB7</text>
<text x="242.1" y="95.3">INTA</text>
<text x="250.8" y="94.1">20</text>
<text x="45.2" y="96.1">+3V3</text>
<text x="64" y="97.4">10</text>
<text x="70.2" y="96.1">VDD</text>
<text x="70.2" y="98.6">VSS</text>
<text x="82.9" y="98.6">INTB</text>
<text x="83.1" y="96.1">INTA</text>
<text x="91.7" y="97.4">19</text>
<text x="120.5" y="96.1">U1_INTA</text>
<text x="120.5" y="98.6">U1_INTB</text>
<text x="132.7" y="96.4">U10_B3</text>
<text x="132.7" y="98.9">U10_B4</text>
<text x="132.7" y="101.4">U10_B5</text>
<text x="164.1" y="97.7">6</text>
<text x="164.1" y="100.2">7</text>
<text x="223.1" y="96.7">10</text>
<text x="227.7" y="101.8">MCP23S17</text>
<text x="229.2" y="97.9">VSS</text>
<text x="241.9" y="97.9">INTB</text>
<text x="250.8" y="96.7">19</text>
<text x="297.8" y="98.1">U10_B0</text>
<text x="297.8" y="100.7">U10_B1</text>
<text x="345.4" y="96.9">8</text>
<text x="345.4" y="99.5">7</text>
<text x="361.8" y="96.9">1</text>
<text x="361.8" y="99.5">2</text>
<text x="68.7" y="102.6">MCP23S17</text>
<text x="135.5" y="104">GND</text>
<text x="135.5" y="106.5">GND</text>
<text x="163" y="107.9">10</text>
<text x="164.1" y="102.8">8</text>
<text x="164.1" y="105.3">9</text>
<text x="297.8" y="103.2">U10_B2</text>
<text x="297.8" y="105.8">U10_B3</text>
<text x="345.4" y="102">6</text>
<text x="345.4" y="104.6">5</text>
<text x="361.8" y="102">3</text>
<text x="361.8" y="104.6">4</text>
<text x="85.8" y="113.4">8</text>
<text x="102.2" y="113.4">1</text>
<text x="135.5" y="109.1">GND</text>
<text x="167.6" y="113">TBLOCK10-3_5MM</text>
<text x="352.4" y="109.7">10k</text>
<text x="38.3" y="114.6">U11_A0</text>
<text x="38.3" y="117.2">U11_A1</text>
<text x="38.3" y="119.7">U11_A2</text>
<text x="85.8" y="116">7</text>
<text x="85.8" y="118.5">6</text>
<text x="102.2" y="116">2</text>
<text x="102.2" y="118.5">3</text>
<text x="120.5" y="114.6">+3V3</text>
<text x="302.5" y="119.6">PESD3V3S2UT</text>
<text x="338.3" y="119.8">PESD3V3S2UT</text>
<text x="38.3" y="122.3">U11_A3</text>
<text x="85.8" y="121.1">5</text>
<text x="102.2" y="121.1">4</text>
<text x="92.8" y="126.2">10k</text>
<text x="345.4" y="131">8</text>
<text x="361.8" y="131">1</text>
<text x="42.9" y="136.1">PESD3V3S2UT</text>
<text x="78.7" y="136.3">PESD3V3S2UT</text>
<text x="297.8" y="132.2">U10_B4</text>
<text x="297.8" y="134.7">U10_B5</text>
<text x="297.8" y="137.3">U10_B6</text>
<text x="345.4" y="133.5">7</text>
<text x="345.4" y="136.1">6</text>
<text x="361.8" y="133.5">2</text>
<text x="361.8" y="136.1">3</text>
<text x="297.8" y="139.8">U10_B7</text>
<text x="345.4" y="138.6">5</text>
<text x="352.4" y="143.7">10k</text>
<text x="361.8" y="138.6">4</text>
<text x="38.3" y="148.7">U11_A4</text>
<text x="85.8" y="147.5">8</text>
<text x="102.2" y="147.5">1</text>
<text x="38.3" y="151.2">U11_A5</text>
<text x="38.3" y="153.8">U11_A6</text>
<text x="85.8" y="150">7</text>
<text x="85.8" y="152.6">6</text>
<text x="85.8" y="155.1">5</text>
<text x="102.2" y="150">2</text>
<text x="102.2" y="152.6">3</text>
<text x="102.2" y="155.1">4</text>
<text x="146.7" y="155.9">1</text>
<text x="182.3" y="155.9">1</text>
<text x="216.6" y="155.9">1</text>
<text x="249.3" y="155.9">1</text>
<text x="281.9" y="155.9">1</text>
<text x="302.5" y="153.6">PESD3V3S2UT</text>
<text x="338.3" y="153.9">PESD3V3S2UT</text>
<text x="38.3" y="156.3">U11_A7</text>
<text x="92.8" y="160.2">10k</text>
<text x="124.4" y="157.1">U11_A0</text>
<text x="146.7" y="158.4">2</text>
<text x="146.7" y="160.9">3</text>
<text x="160" y="157.1">U11_A3</text>
<text x="182.3" y="158.4">2</text>
<text x="182.3" y="160.9">3</text>
<text x="196.8" y="157.1">U11_A6</text>
<text x="216.6" y="158.4">2</text>
<text x="216.6" y="160.9">3</text>
<text x="228.6" y="157.1">U11_B1</text>
<text x="249.3" y="158.4">2</text>
<text x="249.3" y="160.9">3</text>
<text x="261.3" y="157.1">U11_B4</text>
<text x="281.9" y="158.4">2</text>
<text x="281.9" y="160.9">3</text>
<text x="124.4" y="162.1">U11_A1</text>
<text x="124.4" y="167.2">U11_A3</text>
<text x="146.7" y="163.5">4</text>
<text x="146.7" y="166">5</text>
<text x="160" y="162.1">U11_A4</text>
<text x="160" y="167.2">U11_A5</text>
<text x="182.3" y="163.5">4</text>
<text x="182.3" y="166">5</text>
<text x="196.8" y="162.1">U11_A7</text>
<text x="196.8" y="167.2">U11_B0</text>
<text x="216.6" y="163.5">4</text>
<text x="216.6" y="166">5</text>
<text x="228.6" y="162.1">U11_B2</text>
<text x="228.6" y="167.2">U11_B3</text>
<text x="249.3" y="163.5">4</text>
<text x="249.3" y="166">5</text>
<text x="261.3" y="162.1">U11_B5</text>
<text x="261.3" y="167.2">U11_B6</text>
<text x="281.9" y="163.5">4</text>
<text x="281.9" y="166">5</text>
<text x="42.9" y="170.1">PESD3V3S2UT</text>
<text x="78.7" y="170.4">PESD3V3S2UT</text>
<text x="146.7" y="168.6">6</text>
<text x="150.2" y="173.7">TBLOCK6-3_5MM</text>
<text x="182.3" y="168.6">6</text>
<text x="185.8" y="173.7">TBLOCK6-3_5MM</text>
<text x="216.6" y="168.6">6</text>
<text x="220.1" y="173.7">TBLOCK6-3_5MM</text>
<text x="249.3" y="168.6">6</text>
<text x="252.8" y="173.7">TBLOCK6-3_5MM</text>
<text x="281.9" y="168.6">6</text>
<text x="285.3" y="173.7">TBLOCK6-3_5MM</text>
<text x="38.3" y="183.4">U11_B0</text>
<text x="85.8" y="182.3">8</text>
<text x="85.8" y="184.8">7</text>
<text x="102.2" y="182.3">1</text>
<text x="102.2" y="184.8">2</text>
<text x="38.3" y="186">U11_B1</text>
<text x="38.3" y="188.6">U11_B2</text>
<text x="38.3" y="191.1">U11_B3</text>
<text x="85.8" y="187.3">6</text>
<text x="85.8" y="189.9">5</text>
<text x="102.2" y="187.3">3</text>
<text x="102.2" y="189.9">4</text>
<text x="92.8" y="195">10k</text>
<text x="42.9" y="204.9">PESD3V3S2UT</text>
<text x="78.7" y="205.2">PESD3V3S2UT</text>
<text x="38.3" y="217.5">U11_B4</text>
<text x="38.3" y="220.1">U11_B5</text>
<text x="85.8" y="216.3">8</text>
<text x="85.8" y="218.9">7</text>
<text x="85.8" y="221.4">6</text>
<text x="102.2" y="216.3">1</text>
<text x="102.2" y="218.9">2</text>
<text x="102.2" y="221.4">3</text>
<text x="38.3" y="222.6">U11_B6</text>
<text x="38.3" y="225.1">U11_B7</text>
<text x="85.8" y="223.9">5</text>
<text x="102.2" y="223.9">4</text>
<text x="92.8" y="229.1">10k</text>
<text x="42.9" y="239">PESD3V3S2UT</text>
<text x="78.7" y="239.2">PESD3V3S2UT</text>
<text x="351.8" y="253.3">26.01.2025</text>
<text x="364.5" y="253.3">10:07:48</text>
</g>
</svg>
